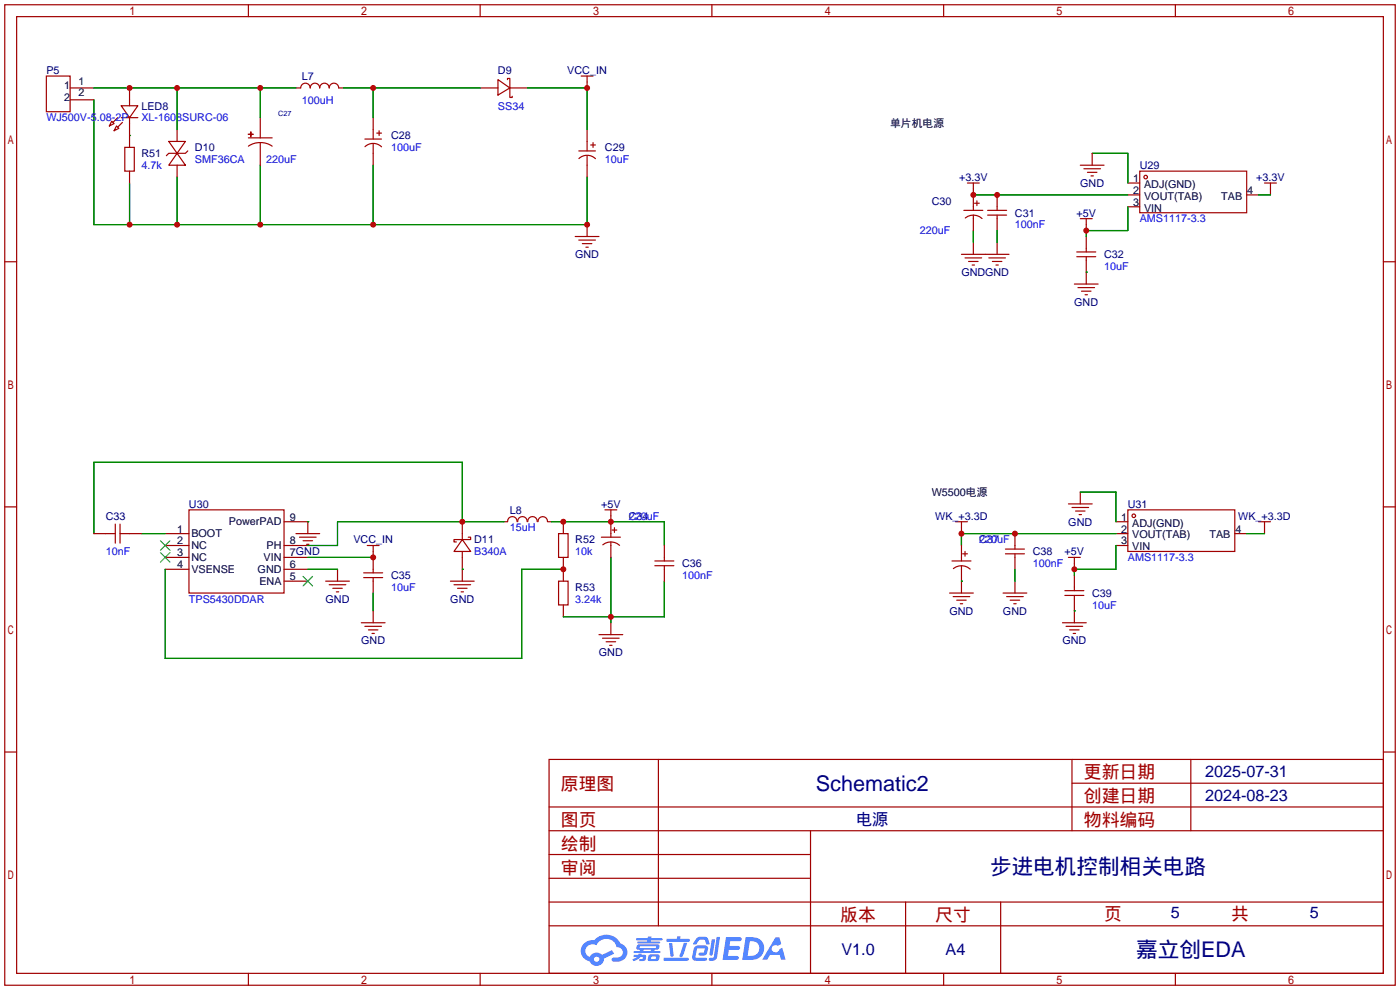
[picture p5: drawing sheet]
<svg xmlns="http://www.w3.org/2000/svg" width="299mm" height="212mm" viewBox="0 0 299 212" stroke-linecap="round" stroke-linejoin="round" font-family="sans-serif">
<g fill="none" stroke="#a10000" stroke-width=".25">
<path d="M1 1h297.2v209.6h-297.2zM3.6 3.6h292.1v204.4h-292.1zM53.1 1v2.6M102.6 1v2.6M152.1 1v2.6M201.7 1v2.6M251.2 1v2.6M1 55.9h2.6M295.7 55.9h2.5M1 108.3h2.6M295.7 108.3h2.5M1 160.7h2.6"/>
<path d="M117.3 162.3h178.4v45.7h-178.4zM117.3 177.5h178.4M117.3 172.5h178.4M140.7 162.3v35.6M173.2 177.5v30.5M229.1 162.3v15.2M229.1 167.4h66.6M254.5 162.3v15.2M295.7 160.7h2.5M117.3 182.6h55.9M117.3 197.9h178.4M117.3 192.8h178.4"/>
<path d="M117.3 187.7h55.9M193.5 192.8v15.2M213.9 192.8v15.2M53.1 208v2.6M102.6 208v2.6M152.1 208v2.6M201.7 208v2.6M251.2 208v2.6"/>
</g>
<g fill="#5487ff">
<path d="M155.2 200.3h2.6a.48 .48 0 0 1 .7 .4 .48 .48 0 0 1-.6 .4h-1.8l-.2 1.1h1.9a.43 .43 0 0 1 .4 .4 .43 .43 0 0 1-.5 .4h-1.9l-.2 1.3h1.7a.45 .45 0 0 1 .5 .2 .45 .45 0 0 1-.1 .6h-3.3z"/>
<path d="M165.7 200.3h.9l.4 1.5-.8 .3a.84 .84 0 0 0-1.2 .3 .84 .84 0 0 0 .4 1.1 .84 .84 0 0 0 1.1-.4l.1-.2 .6-.3 .7 2.5h-1l-.2-1h-2.1l-.6 1h-1.1z"/>
<path d="M152.1 200.8h.7l-.5 3.1a.36 .36 0 0 1-.3 .3 .36 .36 0 0 1-.4-.3z"/>
<path d="M153.2 200.2h.7l-.6 4.3a1.13 1.13 0 0 1-1.8 .6l.2-.4h.7l.2-.2z"/>
<path d="M148.9 200.6l.6-.4h1a.77 .77 0 0 1 .9 .5l.3 1-.2 .2h-.5l-.3-.9-.2-.2-1 .1-.7 1-.6-.1-.1-.2z"/>
<path d="M148.4 202.4l.6-.3h1.7a.81 .81 0 0 1 .7 .5 .81 .81 0 0 1-.2 .8 .81 .81 0 0 1-.9 .8h-.7a.32 .32 0 0 1-.3-.3 .32 .32 0 0 1 .4-.3h.7l.2-.9-1.6 .1-.4 1.8 2.2 .1a.32 .32 0 0 1 .3 .4 .32 .32 0 0 1-.4 .2h-2.2l-.5-.3-.1-.5z"/>
<path d="M141.9 204.7h5a.33 .33 0 0 1 .3 .3 .33 .33 0 0 1-.3 .3h-4.9l-.2-.1z"/>
<path d="M146.1 201.5h.8l-.7 2a.98 .98 0 0 1-.7 1.1l-.3-.3z"/>
<path d="M143 201.6h.7l.3 2.5a.34 .34 0 0 1-.3 .4 .34 .34 0 0 1-.4-.3z"/>
<path d="M142.5 200.7h2.1l.3-.6h.6l-.1 .6h1.7a.32 .32 0 0 1 .4 .3 .32 .32 0 0 1-.4 .3h-4.5l-.2-.2z"/>
<path d="M135.5 204.1h.9l.1-.3h.6v.3h.8a.82 .82 0 0 1-.5 1.3h-.8v-.4l.7-.1 .1-.3a.68 .68 0 0 0-1 .4l-1.1 .4-.1-.4 .9-.5h-.7z"/>
<path d="M136 200.5h2.4l.1-.3h.7v.3h2.2l.2 .3-.2 .2h-2.3v.2h1.8l.2 .3-.2 .1h-4.5l-.1-.4h2l.1-.2h-2.3l-.1-.2z"/>
<path d="M159.4 200.3l-.8 4.9h1.7a2.5 2.5 0 0 0 3-2.5 2.5 2.5 0 0 0-3.1-2.4zM160.3 201.1a1.61 1.61 0 0 1 2 1.5 1.61 1.61 0 0 1-1.8 1.7h-.7z"/>
<path d="M136.2 202a.55 .55 0 0 0-.2 .8 .55 .55 0 0 0 .7 .2l.1 .3h-1.3v.3l5.4 .1 .3-.2-.2-.2h-1.2l.2-.3a.7 .7 0 0 0 .8-.3 .7 .7 0 0 0 0-.8l-4.2-.1zM136.8 202.3l3.3-.1 .1 .1-.2 .3h-3.2zM137.5 203h1.7l-.2 .3h-1.4z"/>
<path d="M138.6 204.2a1.05 1.05 0 0 0 0 1.2 2.91 2.91 0 0 0 2.2-.2 .98 .98 0 0 0 0-1.2h-1.6zM139.2 204.5l.9-.1 .1 .4-.2 .2-.8-.1z"/>
<path d="M124.9 201.6a2.23 2.23 0 0 0-.7 2.3 2.23 2.23 0 0 0 1.8 1.6 1.58 1.58 0 0 0 1.8 .9 1.58 1.58 0 0 0 1.3-1.5l2.2-1.1-.5-.7-2.1 1a1.65 1.65 0 0 0-2.7 .4 1.45 1.45 0 0 1-.8-1.9 1.45 1.45 0 0 1 2-.7l.3 .1a2.3 2.3 0 0 1 2.3-1.3 2.3 2.3 0 0 1 2 1.7 1.12 1.12 0 0 1 1.3 1 1.12 1.12 0 0 1-1.1 1.2h-.7a.45 .45 0 0 0-.6 .4 .45 .45 0 0 0 .5 .5 2.21 2.21 0 0 0 2.2-.5 2.21 2.21 0 0 0 .5-2.3 2.13 2.13 0 0 0-1.3-1.1 3.3 3.3 0 0 0-5.6-.7l-1.1 .1zM127 205a.57 .57 0 0 1 1.1 0 .57 .57 0 0 1-1.1 0z"/>
</g>
<g fill="none" stroke="#a10000" stroke-width=".25">
<path d="M9.9 16.3h5.1v7.6h-5.1zM15 18.8h5.1M27.7 18.8v3.8M63.2 18.8h1.1a1.02 1.02 0 0 1 1-1 1.02 1.02 0 0 1 1 1 1.02 1.02 0 0 1 1-1 1.02 1.02 0 0 1 1 1 1.02 1.02 0 0 1 1-1 1.02 1.02 0 0 1 1.1 1 1.02 1.02 0 0 1 1-1 1.02 1.02 0 0 1 1 1h1M102.6 18.8h3.8M106.4 17l2.6 1.8-2.6 1.5zM108.5 17v-.2h.5v2M109 18.8v2h.5v-.2M109 18.8h3.8M124.2 16.3h2.5M125.5 16.3v2.5M15 21.3h5.1"/>
<path d="M23.9 25.9l.5 .5-1 .5zM24.9 26.9l.5 .5-1 .5zM25.1 25.1l-1 1.1M25.9 22.6h3.6l-1.8 2.5zM25.9 25.1h3.6M26.2 26.2l-1.1 1M26.7 31.5h2v5.1h-2zM27.7 25.1v6.4M27.7 36.6v2.5M36.1 30.2h3.5l-1.8 2.6zM37.8 32.8l1.8 2.5h-3.5zM37.8 27.7v2.5"/>
<path d="M37.8 35.3v2.5M40.1 32.3l-.5 .5h-3.5l-.5 .5M53.1 28.7h1zM53.1 29.5h5.1M53.6 28.2v1zM55.6 30.5l1.6 .2 1 .5M55.6 30.5l-1 .1-1.5 .6M55.6 25.1v4.4M55.6 30.5v4.8M78 29.7h3.5M78 31.4a2.54 2.54 0 0 1 3.5 0M79.8 25.1v4.6"/>
<path d="M79.8 30.7v4.6M80.5 28.4h1M81 27.9v1.1M123.7 32.3h3.6M123.7 33.9a2.54 2.54 0 0 1 3.6 0M125.5 27.7v4.6M125.5 33.3v4.5M126.2 31h1.1M126.7 30.5v1M206.8 39.1h2.5M208 39.1v5.9M230.9 35.3h5.1"/>
<path d="M231.6 36.1h3.6M232.4 36.8h2M233.2 37.6h.5M233.4 32.8v2.5M241 39.1h2.6M243.6 36.6h22.8v8.9h-22.8zM270.3 39.1h2.5M271.5 39.1v2.6M122.9 50.5h5.1M123.7 51.3h3.6M124.5 52.1h2M125.2 52.8h.5"/>
<path d="M125.5 48v2.5M205.5 54.4h10.1M206 45h4.1M206.2 55.1h3.6M206.3 46.6a2.74 2.74 0 0 1 3.6 .1M207 55.9h2M207.8 56.6h.5M208 46v3.3M208 51.8v2.6M208.3 43.4h1M208.8 42.9v1M211.1 45h4"/>
<path d="M211.1 46h4M211.3 55.1h3.6M212.1 55.9h2M212.9 56.6h.5M213.1 41.7v3.3M213.1 46v3.3M213.1 51.8v2.6M230.1 54.9h4.1M230.1 53.8h4.1M230.9 46.7h2.5M232.2 46.7v2.6M232.2 50.5v3.3"/>
<path d="M232.2 54.9v5.8M241 41.7h2.6M241 44.2h2.6M266.4 41.7h2.6M229.6 60.7h5.1M230.4 61.5h3.5M231.1 62.2h2.1M231.9 63h.5M20.1 114h4.5M24.6 112v4.1M25.7 114h4.5M25.7 112v4.1"/>
<path d="M35.3 114h5.1M35.3 116.6h5.1M35.3 119.1h5.1M40.4 109h20.3v17.7h-20.3zM60.7 116.6h5.1M60.7 119.1h5.1M60.7 111.5h5.1v2.5M63.2 114h5.1M64 114.8h3.6M64.8 115.6h2M65.5 116.3h.5M78.5 116.6h2.5"/>
<path d="M79.8 116.6v5.8M98.8 115.3l1.8 2.6h-3.6zM98.8 111.5v3.8M98.8 117.9v6.3M100.1 114.8h.5v.5h-3.6v.5h.5M110.5 111.5a1.01 1.01 0 0 0-1-1.1 1.01 1.01 0 0 0-1 1.1h-.8M110.6 111.5a1.01 1.01 0 0 1 1.1-1.1 1.01 1.01 0 0 1 1 1.1M112.8 111.5a1.01 1.01 0 0 1 1-1.1 1.01 1.01 0 0 1 1 1.1M115 111.5a1.01 1.01 0 0 1 1-1.1 1.01 1.01 0 0 1 1 1.1M117.1 111.5h.8M119.4 114h2v5.1h-2zM120.4 111.5v2.5"/>
<path d="M120.4 119.1v5.1M128.5 114.8h4.1M128.8 116.4a2.74 2.74 0 0 1 3.6 .2M129.3 109h2.5M130.6 109v5.8M130.6 115.8v3.3M130.8 113.3h1M131.3 112.8v1M140 119.9h4M142 116.6v3.3M203.5 119.9h4M204.2 111.5h2.6"/>
<path d="M205.5 111.5v2.5M205.5 116.6v3.3M205.7 118.4h1.1M206.2 117.9v1M214.9 118.4h4M214.9 117.3h4M216.9 114v3.3M216.9 118.4v3.3M228.3 119.1h2.6M228.3 107.7h5.1M229.1 108.5h3.6M229.6 119.1v2.6"/>
<path d="M229.9 109.2h2M230.6 110h.5M230.9 105.2v2.5M238.5 114h2.5M238.5 116.6h2.5M238.5 111.5h2.5M241 109h22.9v8.9h-22.9zM263.9 114h2.5M269 111.5h2.5M270.3 111.5v2.5M35.3 121.7h5.1M60.7 121.7h5.1"/>
<path d="M60.7 124.2h5.1M69.6 124.2h5.1M70.4 125h3.5M71.1 125.7h2.1M71.9 126.5h.5M72.1 121.7v2.5M77.2 133.1h5.1M77.7 123.4h4.1M77.7 122.4h4.1M78 133.9h3.5M78.7 134.6h2.1M79.5 135.4h.5"/>
<path d="M79.8 123.4v3.3M79.8 130.6v2.5M96.3 124.2h5M97 125h3.6M97.8 125.7h2M98.6 126.5h.5M119.4 124.2h2v5.1h-2zM120.4 129.3v2.5M128 135.6h5.1M128.8 136.4h3.5M129.5 137.2h2.1M130.3 137.9h.5"/>
<path d="M130.6 133.1v2.5M140 120.9h4M142 120.9v3.3M202.9 126.7h5.1M203.7 127.5h3.6M203.8 121.5a2.74 2.74 0 0 1 3.5 .1M204.5 128.3h2M205.2 129h.5M205.5 120.9v5.8M214.4 126.7h5.1M215.1 127.5h3.6M215.9 128.3h2"/>
<path d="M216.7 129h.5M216.9 124.2v2.5M227.1 133.1h5.1M227.6 127.3h4M227.6 126.2h4M227.8 133.9h3.6M228.6 134.6h2M229.4 135.4h.5M229.6 122.9v3.3M229.6 127.3v5.8"/>
<circle cx="244.9" cy="37.8" r=".38"/>
<circle cx="242.3" cy="110.2" r=".38"/>
</g>
<path d="M34.3 115.6l2 2M34.3 118.1l2 2M36.3 115.6l-2 2M36.3 118.1l-2 2M64.8 123.2l2 2M66.8 123.2l-2 2" fill="none" stroke="#3c3" stroke-width=".25"/>
<g fill="none" stroke="#008700" stroke-width=".25">
<path d="M20.1 18.8h43.1M37.8 18.8v8.9M55.6 18.8v6.3M73.4 18.8h29.2M79.8 18.8v6.3M112.8 18.8h12.7v8.9M20.1 21.3v26.7h105.4v-10.2M27.7 29h.1M27.7 39.1v8.9M37.8 37.8v10.2M55.6 35.3v12.7M79.8 35.3v12.7"/>
<path d="M233.4 32.8h7.6v6.3M208 41.7h33M208 49.3v2.5M213.1 49.3v2.5M232.2 58.2h.1M241 44.2v5.1h-8.8v1.2M269 41.7h2.5M30.2 114h5.1M65.8 111.5h.1M65.8 119.1h14M98.8 111.5v-12.7h-78.7v15.2M107.7 111.5h-35.6v5.1h-6.3"/>
<path d="M117.9 111.5h24.1v5.1M130.6 119.1v14M230.9 105.2h7.6v6.3M238.5 114h-33v2.6M238.5 116.6v5.1h-8.9v1.2M266.4 114h3.9M35.3 121.7v19h76.2v-19h8.9M65.8 121.7h6.3M79.8 126.7v3.9M98.8 121.7h.1M142 124.2v7.6h-21.6M205.5 124.2h.1"/>
<path d="M216.9 121.7v2.5M229.6 130.6h.1"/>
</g>
<g fill="#c00">
<circle cx="79.8" cy="119.1" r=".63"/>
<circle cx="98.8" cy="111.5" r=".63"/>
<circle cx="120.4" cy="111.5" r=".63"/>
<circle cx="130.6" cy="111.5" r=".63"/>
<circle cx="130.6" cy="131.8" r=".63"/>
<circle cx="120.4" cy="121.7" r=".63"/>
<circle cx="232.2" cy="49.3" r=".63"/>
<circle cx="208" cy="41.7" r=".63"/>
<circle cx="213.1" cy="41.7" r=".63"/>
<circle cx="229.6" cy="121.7" r=".63"/>
<circle cx="205.5" cy="114" r=".63"/>
<circle cx="216.9" cy="114" r=".63"/>
<circle cx="79.8" cy="48" r=".63"/>
<circle cx="125.5" cy="48" r=".63"/>
<circle cx="55.6" cy="48" r=".63"/>
<circle cx="37.8" cy="48" r=".63"/>
<circle cx="27.7" cy="48" r=".63"/>
<circle cx="79.8" cy="18.8" r=".63"/>
<circle cx="125.5" cy="18.8" r=".63"/>
<circle cx="37.8" cy="18.8" r=".63"/>
<circle cx="55.6" cy="18.8" r=".63"/>
<circle cx="27.7" cy="18.8" r=".63"/>
</g>
<g font-size="4.6" fill="#000080">
<text x="174.4" y="169">Schematic2</text>
<text x="211.6" y="186.8">步进电机控制相关电路</text>
<text x="242.8" y="204.6">嘉立创EDA</text>
</g>
<g font-size="3.8" fill="#a00000">
<text x="231.6" y="166.4">更新日期</text>
<text x="119.9" y="168.9">原理图</text>
<text x="231.6" y="171.5">创建日期</text>
<text x="119.9" y="176.5">图页</text>
<text x="231.6" y="176.5">物料编码</text>
<text x="119.9" y="181.6">绘制</text>
<text x="119.9" y="186.7">审阅</text>
<text x="179.6" y="196.9">版本</text>
<text x="199.9" y="196.9">尺寸</text>
<text x="236" y="196.6">页</text>
<text x="263.1" y="196.6">共</text>
</g>
<g font-size="3.5" fill="#000080">
<text x="257.6" y="166.1">2025-07-31</text>
<text x="257.6" y="171.1">2024-08-23</text>
<text x="183" y="176.2">电源</text>
<text x="250.2" y="196.3">5</text>
<text x="280" y="196.3">5</text>
<text x="179.8" y="204.2">V1.0</text>
<text x="202.1" y="204.2">A4</text>
</g>
<g font-size="2.3" fill="#000080">
<text x="9.9" y="15.8">P5</text>
<text x="64.5" y="17.1">L7</text>
<text x="106.4" y="15.8">D9</text>
<text x="121.2" y="15.8">VCC_IN</text>
<text x="30.2" y="23.4">LED8</text>
<text x="83.6" y="29.8">C28</text>
<text x="30.2" y="33.6">R51</text>
<text x="41.7" y="32.3">D10</text>
<text x="129.3" y="32.3">C29</text>
<text x="205" y="38.7">+3.3V</text>
<text x="230.9" y="39.9">GND</text>
<text x="243.6" y="36.1">U29</text>
<text x="268.5" y="38.7">+3.3V</text>
<text x="199.1" y="43.7">C30</text>
<text x="216.9" y="46.3">C31</text>
<text x="230.1" y="46.3">+5V</text>
<text x="122.9" y="55.2">GND</text>
<text x="205.5" y="59">GNDGND</text>
<text x="236" y="55.2">C32</text>
<text x="229.6" y="65.3">GND</text>
<text x="22.6" y="111">C33</text>
<text x="40.4" y="108.5">U30</text>
<text x="109" y="109.8">L8</text>
<text x="128.5" y="108.5">+5V</text>
<text x="134.4" y="111">C34</text>
<text x="199.9" y="111">WK_+3.3D</text>
<text x="228.3" y="112.3">GND</text>
<text x="241" y="108.5">U31</text>
<text x="264.6" y="111">WK_+3.3D</text>
<text x="75.5" y="116.1">VCC_IN</text>
<text x="101.3" y="116.1">D11</text>
<text x="122.9" y="116.1">R52</text>
<text x="209.3" y="116.1">C37</text>
<text x="220.7" y="118.7">C38</text>
<text x="227.5" y="118.7">+5V</text>
<text x="83.6" y="123.7">C35</text>
<text x="145.8" y="121.2">C36</text>
<text x="69.6" y="128.8">GND</text>
<text x="96.2" y="128.8">GND</text>
<text x="122.9" y="126.3">R53</text>
<text x="202.9" y="131.4">GND</text>
<text x="214.4" y="131.4">GND</text>
<text x="233.4" y="127.6">C39</text>
<text x="77.2" y="137.7">GND</text>
<text x="227.1" y="137.7">GND</text>
<text x="128" y="140.3">GND</text>
</g>
<g font-size="2.3">
<text x="13.7" y="19.1">1</text>
<text x="13.7" y="21.6">2</text>
<text x="16.7" y="18.1">1</text>
<text x="16.7" y="20.6">2</text>
<text x="190.2" y="27.2">单片机电源</text>
<text x="242.2" y="38.9">1</text>
<text x="242.2" y="41.4">2</text>
<text x="244.5" y="40.2">ADJ(GND)</text>
<text x="266.6" y="41.4">4</text>
<text x="242.2" y="44">3</text>
<text x="244.5" y="42.7">VOUT(TAB)</text>
<text x="244.5" y="45.2">VIN</text>
<text x="261" y="42.7">TAB</text>
<text x="199.1" y="106">W5500电源</text>
<text x="37.8" y="113.8">1</text>
<text x="48.9" y="112.3">PowerPAD</text>
<text x="62" y="111.3">9</text>
<text x="239.6" y="111.3">1</text>
<text x="239.6" y="113.8">2</text>
<text x="242" y="112.5">ADJ(GND)</text>
<text x="264" y="113.8">4</text>
<text x="37.8" y="116.4">2</text>
<text x="37.8" y="118.9">3</text>
<text x="40.9" y="114.8">BOOT</text>
<text x="40.9" y="117.4">NC</text>
<text x="40.9" y="119.9">NC</text>
<text x="56.3" y="119.9">VIN</text>
<text x="57" y="117.4">PH</text>
<text x="62" y="118.9">7GND</text>
<text x="62" y="116.4">8</text>
<text x="239.6" y="116.4">3</text>
<text x="242" y="115.1">VOUT(TAB)</text>
<text x="242" y="117.6">VIN</text>
<text x="258.5" y="115.1">TAB</text>
<text x="37.8" y="121.4">4</text>
<text x="40.9" y="122.5">VSENSE</text>
<text x="55.1" y="122.5">GND</text>
<text x="55.4" y="125">ENA</text>
<text x="62" y="124">5</text>
<text x="62" y="121.4">6</text>
</g>
<g font-size="2.3" fill="#00f">
<text x="64.5" y="22.1">100uH</text>
<text x="106.4" y="23.4">SS34</text>
<text x="9.9" y="26">WJ500V-5.08-2P</text>
<text x="30.2" y="26">XL-1608SURC-06</text>
<text x="41.7" y="34.8">SMF36CA</text>
<text x="56.9" y="34.9">220uF</text>
<text x="83.6" y="32.3">100uF</text>
<text x="129.3" y="34.8">10uF</text>
<text x="30.2" y="36.1">4.7k</text>
<text x="243.6" y="47.5">AMS1117-3.3</text>
<text x="196.6" y="50.1">220uF</text>
<text x="216.9" y="48.8">100nF</text>
<text x="236" y="57.7">10uF</text>
<text x="109" y="113.6">15uH</text>
<text x="134.4" y="111">220uF</text>
<text x="22.6" y="118.7">10nF</text>
<text x="101.3" y="118.7">B340A</text>
<text x="122.9" y="118.7">10k</text>
<text x="209.3" y="116.1">220uF</text>
<text x="241" y="119.9">AMS1117-3.3</text>
<text x="145.8" y="123.7">100nF</text>
<text x="220.7" y="121.2">100nF</text>
<text x="40.4" y="128.8">TPS5430DDAR</text>
<text x="83.6" y="126.3">10uF</text>
<text x="122.9" y="128.8">3.24k</text>
<text x="233.4" y="130.1">10uF</text>
</g>
<text font-size="1.6" fill="#000080" x="59.4" y="24.8">C27</text>
</svg>
